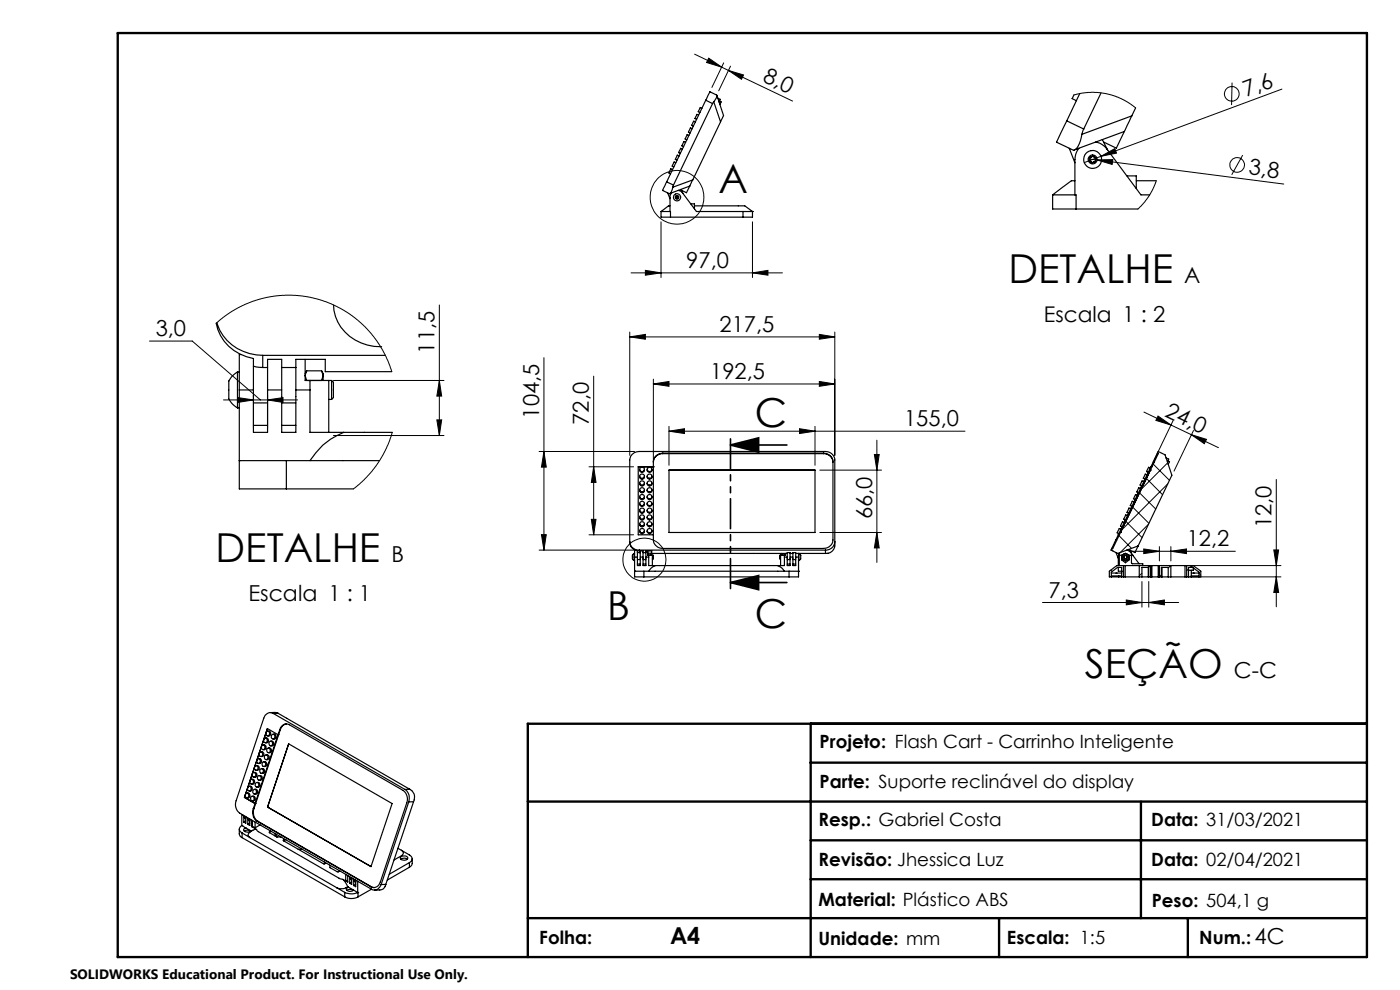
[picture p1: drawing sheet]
<svg xmlns="http://www.w3.org/2000/svg" width="297mm" height="210mm" viewBox="0 0 297 210" stroke-linecap="round" stroke-linejoin="round" font-family="sans-serif">
<g fill="none" stroke="#000" stroke-width=".21">
<path d="M147.4 11.5l5.7 2.7M150.4 12.3l2.7 1.9-3.2-.9zM153.1 14.2l1.5 .7M153.5 13.3l-2.5 5.2M154.6 14.9l3.1 1-.4 .9zM154.6 14.9l13.5 6.5M155 14l-2.5 5.3M261.4 17.5l-.1 4.8M272 18.9l-38.4 14.3M227.8 20.1l1.8-.4 1.9-.1 3.1 .3 2.1 .6 1.4 .6 1.5 .8 1.3 1M230.9 33.7l1.8 .2M232.7 33.9h3.4l-.2 1z"/>
<path d="M232.7 33.9l39.6 5.1M233.6 33.2l2.9-1.7 .4 1zM233.6 33.2l-3.6 1.3M245.3 38.3l-.5 1.4-1.1 1.9-.8 1.2-1.5 1.5M263.6 32.9l-2.3 4.2M133.9 57.9h32.1M136.9 57.4l3.3 .5-3.3 .5zM140.2 47.1v11.8M159.6 57.9l3.3-.5v1zM159.6 47.1v11.8M31.7 72.3h9.1l14.4 12.5M45.9 68.6l2.3-1.9 2.4-1.4 3.2-1.5 2.2-.6 2.9-.5 3.1-.1 3.1 .3 2.4 .6 2.9 1 2.6 1.3 2.3 1.6 2 1.8 1.6 1.7 1.8 2.6 1.6 3 .8 2.3"/>
<path d="M93.2 64.7v27.7M115.4 75.9v40.8M125.9 79.8v33.6M133.6 71.5l3.3-.6v1.1zM133.6 70.4v26.2M133.6 71.5h43.5M173.8 70.9l3.3 .6-3.3 .5zM177.1 70.4v26.2M47.4 84.8h15.7M50.4 84.3l3.4 .5-3.4 .6zM53.8 83.8v6.9M56.8 84.8l3.2-.5v1.1z"/>
<path d="M56.8 83.8v6.9M70.7 80.7h23.5M70.7 92.4h23.5M83.2 91.7l-1.2 3.4-1.7 3-1.3 1.7-1.7 1.9-2.3 2M92.7 89.1h1l-.5 3.3zM93.2 80.7l.5 3.3h-1zM114.4 95.8h20.2M115.4 95.8l.5 3.3h-1zM125 99h9.4M125.9 99l.5 3.3h-1zM138.6 81.4l3.3-.5v1zM138.6 80.4v17.6"/>
<path d="M138.6 81.4h38.5M141.9 91.5l3.3-.6v1.1zM141.9 90.4v8.3M141.9 91.5h62.8M169.6 90.9l3.3 .6-3.3 .5zM172.9 90.4v8.3M173.8 80.9l3.3 .5-3.3 .5zM173.9 99.7h13.1M185.5 96.4h1l-.5 3.3zM186 93.4v25.9M242.7 87.4l5.7 2.8M244.7 98.5l3.4 3.4"/>
<path d="M245.7 88.3l2.7 1.9-3.2-1zM247.1 96.5h.1M247.7 98.2l-5.6 5.6M248.4 90.2l4.3 2M248.8 89.2l-4.2 8.9M252.7 92.2l5.8 2.8M252.7 92.2l3.2 1-.4 .9zM253.2 91.3l-4.1 8.6M114.4 116.7h20.2M114.9 113.4h1l-.5 3.3zM125 113.4h9.4M125.4 110.2h1l-.5 3.2z"/>
<path d="M173.9 113h13.1M186 113l.5 3.2h-1zM235.8 116.5l.4 .4M237.4 113.6l2.6 2.7M238.8 110.6l3.5 3.4M239.6 116.9h22.5M240.3 107.6l3.4 3.4M241.7 104.5l3.5 3.5M242.6 116.4l3.4 .5-3.4 .5zM243.2 101.5l3.4 3.4M243.6 111.2l-5.9 6M243.7 120l.4 .4"/>
<path d="M243.9 120l-.4 .4M246 115.9v3.1M247.8 102.6l-9.9 9.8M248.2 120l.2 .2M248.4 120l-.6 .5M248.4 116.9l3.3-.5v1zM248.4 115.9v3.1M252.4 120h19.3M252.7 120l.6 .6M252.8 120l-.4 .4M270.2 116.7h1.1l-.5 3.3zM270.8 101.7v27"/>
<path d="M221.2 127.8h28.8M235.7 120.9l.3 .3M238.3 121l-.4 .4M238.9 127.3l3.4 .5-3.4 .5zM242.3 123.4v5.4M242.3 121.6l-.6 .5M243.7 127.8l3.3-.5v1zM243.7 123.4v5.4M246 122.2l.1 .2M246.4 121.9l-.4 .5M252.1 120.7l-.4 .4M252.4 122.4h19.3"/>
<path d="M254.4 121.6l.3 .4M270.8 122.4l.5 3.3h-1.1z"/>
<circle cx="261.3" cy="19.9" r="1.55"/>
<circle cx="262.4" cy="35" r="1.55"/>
<circle cx="143.6" cy="41.8" r="5.7"/>
<circle cx="136.7" cy="118.7" r="4.6"/>
</g>
<path d="M154.9 94.4l6-1.5v3zM154.9 94.4h12M154.9 123.6l6-1.5v3zM154.9 123.6h12" fill="none" stroke="#000" stroke-width=".35"/>
<path d="M155 92.4v33.2" fill="none" stroke="#000" stroke-width=".35" stroke-dasharray="6.3 1.3 1.3 1.3 1.3 1.3" stroke-dashoffset="-.7"/>
<path d="M25 7h265v196h-265zM172 153.5v49.5M290 153.5h-178v49.5M112 170h178M172 178.3h118M172 161.8h118M242 170v24.8M112 194.8h178M172 186.5h118M211.9 194.8v8.2M252 194.8v8.2" fill="none" stroke="#000" stroke-width=".5"/>
<g fill="#000">
<path d="M232.7 33.9h3.4l-.2 1zM233.6 33.2l2.9-1.7 .4 1z"/>
<path d="M150.4 12.3l2.7 1.9-3.2-.9zM154.6 14.9l3.1 1-.4 .9z"/>
<path d="M115.4 95.8l.5 3.3h-1zM114.9 113.4h1l-.5 3.3zM185.5 96.4h1l-.5 3.3zM186 113l.5 3.2h-1zM125.9 99l.5 3.3h-1zM125.4 110.2h1l-.5 3.2zM93.2 80.7l.5 3.3h-1zM92.7 89.1h1l-.5 3.3zM270.2 116.7h1.1l-.5 3.3zM270.8 122.4l.5 3.3h-1.1z"/>
<path d="M141.9 91.5l3.3-.6v1.1zM169.6 90.9l3.3 .6-3.3 .5zM56.8 84.8l3.2-.5v1.1zM50.4 84.3l3.4 .5-3.4 .6z"/>
<path d="M154.9 94.4l6-1.5v3zM154.9 123.6l6-1.5v3z"/>
<path d="M173.8 80.9l3.3 .5-3.3 .5zM138.6 81.4l3.3-.5v1zM173.8 70.9l3.3 .6-3.3 .5zM133.6 71.5l3.3-.6v1.1zM159.6 57.9l3.3-.5v1zM136.9 57.4l3.3 .5-3.3 .5z"/>
<path d="M252.7 92.2l3.2 1-.4 .9zM245.7 88.3l2.7 1.9-3.2-1z"/>
<path d="M238.9 127.3l3.4 .5-3.4 .5zM243.7 127.8l3.3-.5v1zM242.6 116.4l3.4 .5-3.4 .5zM248.4 116.9l3.3-.5v1z"/>
</g>
<g fill="none" stroke="#000" stroke-width=".25">
<path d="M229.1 19.9l-2.8 5.7M233.6 19.7l-3.7 7.7M141.4 38.6l-.9 1.8 1.6 .7M141.4 38.6l1.5 .7M142.7 36l-.4-.2-.2 .5-.2 .4 .3 .2M142.7 39.7l-.3 1-.3 .4M142.9 39.3l-.2 .4M143.4 34.5l-.4-.1-.1 .2-.3 .6 .3 .2M144.1 33.1l-.4-.2-.4 .9 .3 .2M144.7 31.6l-.3-.1-.3 .6-.1 .3 .3 .2M145.5 30.2l-.4-.2-.5 .9 .4 .2M146.1 28.7l-.3-.1-.5 .8 .4 .3"/>
<path d="M146.3 39.5l-4.2 1.6M146.3 39.5l-.7 1.4-1.1-.6M146.8 27.3l-.3-.2-.3 .7-.2 .2 .4 .2M147 38.2l-.7 1.3M147 38.2l-4.3 1.5M147.5 25.9l-.4-.2-.4 .9 .4 .2M148.2 24.4l-.4-.1-.3 .6-.1 .2 .4 .2M148.9 23l-.3-.2-.5 .8 .4 .3M149.7 21.3l1.5 .7M149.7 21.3l-8.3 17.3M151.2 22l-8.3 17.3M151.4 21.6l-.2 .4"/>
<path d="M151.4 21.6l1.5 4.3M152.1 20.2l-1.5-.7-.9 1.8M152.1 20.2l-.1 .5-.6 .9M152.1 20.2l1.4 4.3-.6 1.4M152.3 20.8l.5 .3-.3 .6M152.6 21.4l.4 .2-.3 .6M152.9 25.9l-5.9 12.3M226.3 25.6l-2.2 4.6 3.7 1.7 .2-.1M226.3 25.6l3.6 1.8M226.8 31.5l1.2 3M227.8 20.1l-.4 .8 1 .5M228 38.3h-.7l-4 3"/>
<path d="M228.9 31.5h-.1a3.8 3.8 0 0 0-.8 2.3v7.5M229.5 28.5l-.5 1.9a2.15 2.15 0 0 1-1 1.4M229.9 27.4l-.4 1.1M231.2 33.4l.7-.3 .5 .4v.8l-.7 .2-.6-.4zM232.4 30.1a3.6 3.6 0 0 1 2.4 1.5l7.2 9.7h1.9M233.9 29.6l1.1 2.2M238.5 27.9l-10.5 3.9M238.5 27.9l-1.7 3.5-2.7-1.3M239.1 37.3h2v2.7M240.1 24.6l-1.6 3.3M240.1 24.6l-10.6 3.9M240.9 22.9l-.8 1.7"/>
<path d="M241.1 38.3h4.2M140.2 44.9h1.9M140.2 44.9v1.2h2M140.2 44.9h.1M141.6 40.9l.5 1.2M142.1 43.7h-.3l-1.6 1.2M142.1 44.9l.1 1.2M142.2 46.1h15.4M142.5 40.9l-.4 .7v3.3M143.4 41.7l.3-.2 .2 .2v.3l-.3 .1-.2-.1zM143.9 40.4l.8 .4 3 4.1h9.9M144.5 40.2l.4 .9"/>
<path d="M146.5 43.2h.8v1.1M147.3 43.7h10.7l1.6 1.2M157.6 44.9h2M157.6 44.9v1.2M159.6 44.9v1.2h-2M159.6 44.9h.1M223.3 41.3h4.7M223.3 41.3v3h5M223.3 41.3h.1M228 41.3h.3v3M228.3 44.3h13.1M45.9 68.6a9.5 9.5 0 0 0 7.9 7.5v15.6h3v-15.5h3v15.5h3v-15.5h6.2v2.6h14.1"/>
<path d="M46 68.4a9.8 9.8 0 0 0 9.7 7M50.4 78.9a3.5 3.5 0 0 0-1.9 2.2v2.2a2.82 2.82 0 0 0 1.6 3.1l.3 .1M50.4 78.9v7.6M50.4 78.9h.4M51.2 75.2h-.4v7.5M53.8 77.7l1.9 .3M55.7 78h1.1M55.7 75.4v2.6M55.7 75.4h26M59.8 78h3M64.7 76.2v4.5h5.6M65.1 78.7l-.4 .9 .4 1.1"/>
<path d="M65.1 78.7l-.4 .5M65.1 78.7h3.1M68.2 78.7l.3 1M68.2 78.7l.3 .5v.5M68.5 79.7v1M68.5 79.7l-.3 1M70.8 64.7a9.5 9.5 0 0 0 10 8.8M80.8 73.5h.1M50.4 86.5h.4M50.8 82.7v21h9.9M50.8 97.7h9.9M50.8 97.7h.1"/>
<path d="M50.8 82.7h3M53.8 90.2h3M53.8 85.5h3M56.8 82.7h3M59.8 90.2h3M59.8 85.5h3M60.7 97.7h19.8M60.7 97.7v6M62.8 82.7h3M65.8 80.7v2M65.8 82.7v9h7.1M69.7 84.7h.6"/>
<path d="M69.7 80.7v11M70.3 80.7v4M70.3 80.7l.4 .4v3.2l-.4 .4M72.9 91.7a14.6 14.6 0 0 0-7.1 6M72.9 91.7h10.3M135.7 99.6a.5 .5 0 0 0 .5 .6 .5 .5 0 0 0 .5-.6M137.3 99.6a.5 .5 0 0 0 .5 .6 .5 .5 0 0 0 .5-.6M138.6 99h.1M138.6 99h-3.2v14.4h3.2M140.6 96.1a1.98 1.98 0 0 0-2 1.9v16.5a1.93 1.93 0 0 0 2 1.8h34.1a1.98 1.98 0 0 0 2-1.8v-16.5a1.93 1.93 0 0 0-2-1.9M140.6 96.2a1.91 1.91 0 0 0-2 1.8M140.6 96.1h34.1"/>
<path d="M140.6 96.2h34.1M140.6 96.1v.1M141.9 99.7h31v13.3h-31zM174.7 96.2a1.91 1.91 0 0 1 2 1.8M174.7 96.1v.1M244.1 99.7h.1M244.1 99.7l-6.4 13.3M244.2 99h.1M244.2 99l-7 14.4M244.7 98l-.7 1.3-.4-.1-.4 .8 .4 .2-.3 .5-.3-.1-.5 .9 .4 .1-.3 .6-.3-.1-.4 .8 .3 .2-.3 .5-.3-.1-.4 .8 .3 .2-.2 .5-.4-.1-.4 .9 .3 .2-.2 .5-.4-.2-.4 .9 .3 .2-.2 .5-.4-.1-.4 .9 .3 .2-.2 .5-.4-.2-.4 .9 .4 .2-.3 .5-.4-.1-.4 .8 .4 .3-.3 .5-.4-.2-.4 .9 .4 .2M244.7 98h.2M245.5 96.1l-.8 1.9"/>
<path d="M245.5 96.1l.2 .1-1.6 3.5M245.5 96.1l.2-.3 1.5 .7 1.4 4.3-7.8 16.4-1.4-.7M247.4 97.1l.5 .3-.3 .6M247.8 97.7l.3 .2-.3 .6M60.7 103.7h14.3M133.6 114.9a1.87 1.87 0 0 0 2 1.8M134.5 117.4a.99 .99 0 0 0 0 1.5M134.5 117.4v1.5M134.5 117.4h.1M134.5 118.9h.1M134.6 118.2v4.2h2M134.6 118.2h.6"/>
<path d="M134.7 116.7l-.1 1.5M135.2 117.1l.4 .1M135.2 119.7h.6M135.2 118.7h.6M135.6 116.7h39.5M135.6 117.2h.2M135.6 116.7v.5M135.7 112.6a.51 .51 0 0 0 .5 .6 .51 .51 0 0 0 .5-.6M135.7 101a.5 .5 0 0 0 .5 .6 .5 .5 0 0 0 .5-.6M135.7 102.5a.5 .5 0 0 0 .5 .6 .5 .5 0 0 0 .5-.6M135.7 103.9a.51 .51 0 0 0 .5 .6 .51 .51 0 0 0 .5-.6M135.7 105.3a.51 .51 0 0 0 .5 .7 .51 .51 0 0 0 .5-.7"/>
<path d="M135.7 106.8a.51 .51 0 0 0 .5 .6 .51 .51 0 0 0 .5-.6M135.7 108.2a.51 .51 0 0 0 .5 .7 .51 .51 0 0 0 .5-.7M135.7 109.7a.51 .51 0 0 0 .5 .6 .51 .51 0 0 0 .5-.6M135.7 111.1a.51 .51 0 0 0 .5 .7 .51 .51 0 0 0 .5-.7M135.8 118.2h.6M136.4 119.7h.6M136.4 117.2h.6M136.4 118.7h.6M137 118.2h.6M137.3 112.6a.51 .51 0 0 0 .5 .6 .51 .51 0 0 0 .5-.6M137.3 101a.5 .5 0 0 0 .5 .6 .5 .5 0 0 0 .5-.6M137.3 102.5a.5 .5 0 0 0 .5 .6 .5 .5 0 0 0 .5-.6"/>
<path d="M137.3 103.9a.51 .51 0 0 0 .5 .6 .51 .51 0 0 0 .5-.6M137.3 105.3a.51 .51 0 0 0 .5 .7 .51 .51 0 0 0 .5-.7M137.3 106.8a.51 .51 0 0 0 .5 .6 .51 .51 0 0 0 .5-.6M137.3 108.2a.51 .51 0 0 0 .5 .7 .51 .51 0 0 0 .5-.7M137.3 109.7a.51 .51 0 0 0 .5 .6 .51 .51 0 0 0 .5-.6M137.3 111.1a.51 .51 0 0 0 .5 .7 .51 .51 0 0 0 .5-.7M137.4 116.9v.9h1.1M137.5 117.4v.3h.6l.1-.1M137.5 117.4l-.1 .1M137.5 117.4h.6M137.6 117.8v.4M137.6 118.2v1.8h1.4"/>
<path d="M138.1 117.4l.1 .2M138.2 117.6v.2M138.4 118.6h.1M138.4 117.8v2.2M138.5 117.8v.8M139 120l-.9 .5-.5 .7M139 120h26M165 120a2.54 2.54 0 0 1 1.4 1.2M165.4 117.9l.1 .7M165.4 117.9h.1M165.5 117.8v.8M165.5 117.8h.1"/>
<path d="M165.5 118.6h.1M165.5 117.8l-.1 .1M165.6 117.8v2.2M165.8 117.6v.2M165.9 117.4l-.1 .2zM166.4 117.8v.4M166.4 118.2v1.8h-1.4M166.4 118.2h.6M166.6 117.5l-.1 .2h-.6l-.1-.1M166.6 117.4v.4h-1.1M167 117.4h-28.7v-.5h-1.3v3.1h-.6v-3.1h-.6v3.1h-.6v-3.2a1.91 1.91 0 0 1-1.6-1.7v-17.5a1.93 1.93 0 0 1 2-1.8h39.5a1.92 1.92 0 0 1 2 1.8v18a1.76 1.76 0 0 1-2 1.8M167 119.7h.6"/>
<path d="M167 117.2h.6v2.8h-.6zM167 118.7h.6M167.6 117.4h.6M167.6 118.2h.6M168.2 119.7h.6M168.2 117.2h.6v2.8h-.6zM168.2 118.7h.6M168.8 117.4h6.3M168.8 118.2h.6M169.4 118.2v4.2h-2M169.4 117.4v.8M169.4 118.9h.1"/>
<path d="M169.5 117.4a.93 .93 0 0 1 0 1.5zM175.1 116.7v.7M177.1 114.9a1.87 1.87 0 0 1-2 1.8M236.7 114.5l-.8 1.8M236.7 114.5l.2 .1M236.7 117.2l.5 1.3M237.2 113.4h.1M237.2 113.4l-.5 1.1M237.3 117.8l-.1 2.2M237.3 117.8h.6v1l.9 .6 .7-.6v-1h.8M237.3 113.2l-.1 .2M237.5 117.8v2.2"/>
<path d="M237.6 117.2l-.3 .6M237.7 113h.1M237.7 113l-1.7 3.4-.1-.1M238.1 118.2v.3l.3 .3M238.1 118.2v.4l.3 .2M238.3 120h-1.3l-1.7 1.2v1.2h.5M238.3 120h.4M238.3 120v2.4M238.4 117.6h.7M238.4 118.8h.7M238.4 117.6l-.3 .2v.4M238.4 117.6l.4-.2 .3 .2"/>
<path d="M238.4 118.8a.4 .4 0 0 0 .7 0M238.4 117.6l-.3 .1v.5M238.7 120h5.5M238.7 120v2.4M239 116.7l.8 .4 .5 .7M239.1 117.6l.3 .1v.5M239.1 117.6l.3 .6M239.4 118.2v.4l-.3 .2M239.4 118.2l-.3 .6M239.7 116.7l.3 .7M240 117.8l.1 1.7 2.3 .1v.4M240.3 117.8l1.4 1.8"/>
<path d="M241.4 115.8l-4.3 1.6-1.4-.7 .2-.4M241.7 120v2.4M244.1 120v2.4M244.2 120h.2M244.2 120v2.4M244.4 120h1.3M244.4 120v2.4M245.7 120h.2M245.7 120v2.4M245.9 120h5.5M245.9 120v2.4M246 120v2.4"/>
<path d="M248.4 120v2.4M251.4 120h.3M251.4 120v2.4M251.7 120h1.5l1.5 1.2v1.2h-.3M251.7 120v2.4M134.6 121.2h2M134.6 121.2h.1M136.6 121.2h30.8M136.6 121.2v1.2M136.6 122.4h30.8M167.4 121.2h2M167.4 121.2v1.2"/>
<path d="M169.4 121.2h.1M235.8 122.4v-1l1.3-1h.8v2M235.8 121.6h2.1M235.8 122.2h2.1M235.8 122.4h1.5M237.2 120.4v.8h.7M237.3 122.4h1M237.3 122.2v.2M238.3 122.4h.4M238.7 122.4h4.9M242.3 122.4v-2h1.4v2M243.6 122.4h.1"/>
<path d="M243.6 120.4v2M243.7 122.4h.5M244.2 122.4h.2M244.4 122.4h1.3M245.7 122.4h.2M245.9 122.4h.5M246.4 122.4h.1M246.4 122.4v-2h1.4v2M246.5 122.4h4.9M246.5 120.4v2M251.4 122.4h.3M251.7 122.4h.4"/>
<path d="M252.1 122.4v-2h.9l1.2 .9 .2 1.1M252.1 122.4h.6M252.7 121.6h1.7M252.7 122.2h1.7M252.7 122.4h1.7M252.7 121v1.4M253.2 120.5v.5h-1.1M55 159.7a.41 .41 0 0 1 .6 0 .41 .41 0 0 1 0 .5 .41 .41 0 0 1-.5 .1zM55.3 159.5a.51 .51 0 0 1 .7 .5 .51 .51 0 0 1-.6 .5M55.6 158.1a.43 .43 0 0 1 .6 .4 .43 .43 0 0 1-.6 .4l-.1-.5zM55.8 158a.51 .51 0 0 1 .6 .5 .51 .51 0 0 1-.6 .5M56 156.8a.41 .41 0 0 1 .6 0 .41 .41 0 0 1-.1 .6 .41 .41 0 0 1-.5-.1z"/>
<path d="M56.3 156.6a.52 .52 0 0 1 .6 .4 .52 .52 0 0 1-.6 .6M56.6 155.2a.46 .46 0 0 1 .6 .4 .46 .46 0 0 1-.5 .5l-.3-.5zM56.6 158.9a.41 .41 0 0 1 .6 0 .41 .41 0 0 1 0 .5 .41 .41 0 0 1-.5 .1zM56.8 155.1a.51 .51 0 0 1 .6 .5 .51 .51 0 0 1-.6 .5M56.9 158.7a.51 .51 0 0 1 .7 .4 .51 .51 0 0 1-.6 .6M57.2 157.3a.43 .43 0 0 1 .6 .4 .43 .43 0 0 1-.6 .4l-.2-.3zM57.3 151.2l1-.1 .7 .2M57.4 157.2a.51 .51 0 0 1 .7 .5 .51 .51 0 0 1-.6 .5M57.7 155.8a.43 .43 0 0 1 .6 .5 .43 .43 0 0 1-.6 .3l-.2-.3zM57.9 155.7a.52 .52 0 0 1 .7 .5 .52 .52 0 0 1-.6 .6M58 151.3a1.38 1.38 0 0 0-2 1.1l-5.9 17.5a2.31 2.31 0 0 0 .8 2.6l27.9 16.1M58 151.3l27.9 16.2"/>
<path d="M59 155.8h.1M59 155.8l-2.3-1.3-4.8 14.6M59 151.3h-1M59 151.3l27.9 16.1M59 155.8l-4.9 14.7M59.4 154.8a1.41 1.41 0 0 1 2-1.1l24.1 14a2.31 2.31 0 0 1 .8 2.6l-5.6 16.8a1.4 1.4 0 0 1-2 1M59.4 154.8l-.4 1M59.4 154.8h.1M59.5 154.8l-5.6 16.7M60.8 153.6l-.8 .3-.5 .9M61.2 157.8l22 12.7-4.5 13.3-21.9-12.6zM50.8 175.9v1.1l.1 .4 .5 .3"/>
<path d="M51.3 175.1h.1M51.3 175.1a.84 .84 0 0 0-.5 .8 .84 .84 0 0 0 .6 .8M51.3 172.7v2.4M51.3 175.1l.9 .5M51.4 176.7v1M51.4 176.7l1.7 1M51.4 177.7l21.7 12.5M51.6 172.9l.2 .4M51.7 173.1v1.3M51.8 173.3l.3 .4M51.8 173.3l.3 .2M51.8 176.3a1.13 1.13 0 0 1 1.4 0"/>
<path d="M51.9 169.1h.1M51.9 169.1l2.2 1.4M52 173.2l.1 .2M52.1 173.2v1.4l-.4-.2M52.1 174.1l-.4 .3M52.2 175.6a.45 .45 0 0 0-.5 .6 .45 .45 0 0 0 .6 .3h.4l.5-.3M52.2 168.3a.43 .43 0 0 1 .6 .5 .43 .43 0 0 1-.7 .3l-.1-.3zM52.2 175.6l1 .6M52.4 168.2a.52 .52 0 0 1 .6 .5 .52 .52 0 0 1-.6 .6M52.5 173.4l.1 .4M52.6 173.6v1.3M52.6 173.8l.4 .4"/>
<path d="M52.6 173.8l.4 .2M52.7 166.9a.42 .42 0 0 1 .5 .1 .42 .42 0 0 1-.1 .6 .42 .42 0 0 1-.6-.1zM52.9 166.8a.51 .51 0 0 1 .6 .5 .51 .51 0 0 1-.6 .5M52.9 173.7l.1 .2M53 173.7v1.4l-.4-.2M53 174.6l-.4 .3M53.1 177.7l18.3 10.6M53.2 165.4a.43 .43 0 0 1 .6 .4 .43 .43 0 0 1-.7 .4l-.1-.5zM53.2 176.2l.2 .1M53.3 169a.44 .44 0 0 1 .6 .4 .44 .44 0 0 1-.5 .5l-.2-.5zM53.4 165.3a.51 .51 0 0 1 .6 .5 .51 .51 0 0 1-.6 .5M53.4 175.4l1 .6"/>
<path d="M53.4 174v1.4M53.5 168.9a.51 .51 0 0 1 .7 .5 .51 .51 0 0 1-.6 .5M53.6 175.3l-.2 .1M53.6 175.3l.5 .3M53.6 174.1v1.2M53.6 176.1l-.6 .5a.61 .61 0 0 0-.4 .5 .61 .61 0 0 0 .5 .6M53.6 164a.43 .43 0 0 1 .6 .1 .43 .43 0 0 1-.1 .6 .43 .43 0 0 1-.6-.1zM53.7 171.5a2.4 2.4 0 0 0 .8 2.7M53.7 171.5h.2M53.8 167.5a.43 .43 0 0 1 .6 .4 .43 .43 0 0 1-.6 .4l-.2-.3zM53.9 171.5a2.3 2.3 0 0 0 .8 2.7M53.9 163.9a.51 .51 0 0 1 .6 .5 .51 .51 0 0 1-.6 .4"/>
<path d="M54 167.4a.52 .52 0 0 1 .6 .5 .52 .52 0 0 1-.6 .5M54.1 170.5h.1M54.1 162.5a.44 .44 0 0 1 .7 .4 .44 .44 0 0 1-.7 .4l-.1-.5zM54.1 174.4v1.2M54.1 170.5l-.4 1M54.2 166.2a.41 .41 0 0 1 .6 0 .41 .41 0 0 1 0 .5 .41 .41 0 0 1-.5 .1l-.2-.3zM54.3 162.4a.51 .51 0 0 1 .7 .5 .51 .51 0 0 1-.6 .5M54.4 176l-.7 .1M54.4 176l.4 .4 17.3 10 .6 .1M54.5 166a.51 .51 0 0 1 .6 .5 .51 .51 0 0 1-.6 .5M54.5 174.2l24.2 13.9M54.5 174.2h.2"/>
<path d="M54.6 161a.44 .44 0 0 1 .6 .5 .44 .44 0 0 1-.6 .3l-.1-.5zM54.7 174.2l24.1 13.9M54.8 164.6a.44 .44 0 0 1 .6 .4 .44 .44 0 0 1-.7 .4l-.1-.5zM54.8 160.9a.53 .53 0 0 1 .7 .5 .53 .53 0 0 1-.6 .6M55 164.5a.51 .51 0 0 1 .6 .5 .51 .51 0 0 1-.6 .5M55.2 175l-1.1 .6M55.2 163.2a.44 .44 0 0 1 .7 .4 .44 .44 0 0 1-.7 .3l-.1-.5zM55.5 163a.52 .52 0 0 1 .6 .6 .52 .52 0 0 1-.6 .5M55.7 161.7a.43 .43 0 0 1 .7 .4 .43 .43 0 0 1-.7 .3l-.1-.4zM56 161.6a.51 .51 0 0 1 .6 .5 .51 .51 0 0 1-.6 .5M56.2 160.2a.43 .43 0 0 1 .6 .4 .43 .43 0 0 1-.6 .4l-.1-.5zM56.4 160.1a.53 .53 0 0 1 .7 .5 .53 .53 0 0 1-.6 .5"/>
<path d="M56.8 171.2h.1M57.2 176.5v.1M57.2 176.6l1.5 .9h.9M57.5 176.3l-.3 .2M58.3 176.8v.5M58.6 176.9v.5M60.3 178.1l-.2 .2 8.6 5 .2-.1M60.3 178.1h.3M60.3 178.1v.3M84.4 179.9l.8 .5M85.9 167.5a2.25 2.25 0 0 1 .8 2.6M86.7 170.1l-5.8 17.5"/>
<path d="M86.9 167.4a1.91 1.91 0 0 1 .8 2.7M86.9 167.4l-1 .1M87.7 170.1h-1M87.7 170.1l-5.9 17.5M63.3 180.2h.8M68.8 182.9l.1 .4M68.9 183.2h.1M68.9 182.9v.3M70 183.5v.6l1.6 .9 .5-.2M71.4 188.3l1.7 1M72 184.7l.1 .1M72.7 186.5l1.1 1.6"/>
<path d="M73.1 189.3a3.3 3.3 0 0 0 2.8 0M73.1 190.2a2.96 2.96 0 0 0 2.9 0M73.1 189.3v.9M73.3 185.5v1.2l.5 .3M73.6 188.9a1.16 1.16 0 0 1 1.3 0M73.8 188.1a2.25 2.25 0 0 1-2.4 .2M73.8 188.1l.1 .1M73.8 185.7v1.4l-1.1-.6M73.9 188.2a.41 .41 0 0 0-.5 .4 .41 .41 0 0 0 .5 .4h.6l.5-.2M73.9 188.2l1.1 .6M74.1 185.9l.2 .4M74.2 186.1v1.3"/>
<path d="M74.3 186.3l.3 .3M74.3 186.3l.3 .2M74.5 186.2l.1 .2M74.6 186.2v1.4l-.4-.2M74.6 187.1l-.4 .3M75 186.4l.1 .4M75 188.8l.9 .5M75 186.6v1.2M75.1 186.8l.4 .3M75.1 186.8l.4 .2M75.4 186.6l.1 .3M75.5 187.6l-.5 .2"/>
<path d="M75.5 186.7v1.4l-.5-.3M75.9 189.3h.1M75.9 189.3l.1 .9M75.9 186.9v2.4M78.7 188.1h.1M78.8 188.1l.6 .2M78.8 188.6l-2.8 1.6M79.5 188.8h1.1M80.9 187.6a1.42 1.42 0 0 1-2.1 1M81.8 187.6v.3a1.26 1.26 0 0 1-1.2 .9M81.8 187.6h-.9M85.1 181.7a.88 .88 0 0 1 1.4 .4 .94 .94 0 0 1-1.6-.1z"/>
<path d="M85.1 182.3a1.13 1.13 0 0 1 1.3 0M85.2 180.4a.63 .63 0 0 1 .3 .5 .63 .63 0 0 1-.3 .6l-1.6 .9M85.2 180.4l1.7 1a.86 .86 0 0 1 .5 .8 .86 .86 0 0 1-.5 .8M86.9 183l-4.3 2.4M86.9 183v1M86.9 184l-4.7 2.7M87.5 182.2l-.1 1.2-.5 .6"/>
<circle cx="231.8" cy="33.8" r=".62"/>
<circle cx="231.8" cy="33.8" r=".94"/>
<circle cx="231.8" cy="33.8" r="1.9"/>
<circle cx="143.6" cy="41.8" r=".25"/>
<circle cx="143.6" cy="41.8" r=".37"/>
<circle cx="143.6" cy="41.9" r=".76"/>
<circle cx="136.2" cy="99.6" r=".49"/>
<circle cx="137.8" cy="99.6" r=".48"/>
<circle cx="136.2" cy="112.5" r=".48"/>
<circle cx="136.2" cy="105.3" r=".48"/>
<circle cx="136.2" cy="108.2" r=".48"/>
<circle cx="136.2" cy="109.7" r=".48"/>
<circle cx="136.2" cy="101" r=".48"/>
<circle cx="136.2" cy="111.1" r=".48"/>
<circle cx="136.2" cy="102.4" r=".48"/>
<circle cx="136.2" cy="106.8" r=".48"/>
<circle cx="136.2" cy="103.9" r=".48"/>
<circle cx="137.8" cy="112.5" r=".47"/>
<circle cx="137.8" cy="105.3" r=".47"/>
<circle cx="137.8" cy="109.7" r=".47"/>
<circle cx="137.8" cy="108.2" r=".47"/>
<circle cx="137.8" cy="101" r=".47"/>
<circle cx="137.8" cy="111.1" r=".47"/>
<circle cx="137.8" cy="106.8" r=".47"/>
<circle cx="137.8" cy="103.9" r=".47"/>
<circle cx="137.8" cy="102.4" r=".47"/>
<circle cx="238.7" cy="118.2" r=".33"/>
<circle cx="238.7" cy="118.2" r=".4"/>
</g>
<g font-size="8.5">
<text x="152.4" y="40.9">A</text>
<text x="213.9" y="60.1">DETALHE</text>
<text x="160.1" y="90.5">C</text>
<text x="45.7" y="119.2">DETALHE</text>
<text x="128.8" y="131.6">B</text>
<text x="160.1" y="133.2">C</text>
<text x="230.2" y="143.8">SEÇÃO</text>
</g>
<text font-size="4.9" x="142.1" y="200.2">A4</text>
<g font-size="4.7">
<text x="161.6" y="17.2" transform="rotate(26 161.6 17.2)">8,0</text>
<text x="264.3" y="20.6" transform="rotate(-20 264.3 20.6)">7,6</text>
<text x="264.8" y="37" transform="rotate(7 264.8 37)">3,8</text>
<text x="145.6" y="56.8">97,0</text>
<text x="251.2" y="60">A</text>
<text x="33" y="71.3">3,0</text>
<text x="152.6" y="70.4">217,5</text>
<text x="92.2" y="75" transform="rotate(-90 92.2 75)">11,5</text>
<text x="150.7" y="80.4">192,5</text>
<text x="114.4" y="88.8" transform="rotate(-90 114.4 88.8)">104,5</text>
<text x="246.9" y="88.3" transform="rotate(26 246.9 88.3)">24,0</text>
<text x="124.9" y="90.1" transform="rotate(-90 124.9 90.1)">72,0</text>
<text x="191.8" y="90.4">155,0</text>
<text x="185" y="110.1" transform="rotate(-90 185 110.1)">66,0</text>
<text x="269.8" y="112" transform="rotate(-90 269.8 112)">12,0</text>
<text x="83" y="119.2">B</text>
<text x="251.7" y="115.9">12,2</text>
<text x="52.7" y="127.4">Escala 1 : 1</text>
<text x="222.5" y="126.8">7,3</text>
<text x="261.8" y="143.8">C-C</text>
<text x="266.2" y="200.2">4C</text>
</g>
<text font-size="4.6" x="221.4" y="68.3">Escala 1 : 2</text>
<g font-size="3.9">
<text x="173.9" y="158.6">Projeto: Flash Cart - Carrinho Inteligente</text>
<text x="173.9" y="167.2">Parte: Suporte reclinável do display</text>
<text x="173.6" y="175.1">Resp.: Gabriel Costa</text>
<text x="244.2" y="175.3">Data: 31/03/2021</text>
<text x="173.6" y="183.7">Revisão: Jhessica Luz</text>
<text x="244.2" y="183.7">Data: 02/04/2021</text>
<text x="173.6" y="192.2">Material: Plástico ABS</text>
<text x="244.3" y="192.3">Peso: 504,1 g</text>
<text x="114.4" y="200.2">Folha:</text>
<text x="173.6" y="200.4">Unidade: mm</text>
<text x="213.6" y="200.2">Escala: 1:5</text>
<text x="254.4" y="200.2">Num.:</text>
</g>
<text font-size="2.9" x="14.9" y="207.6">SOLIDWORKS Educational Product. For Instructional Use Only.</text>
</svg>
